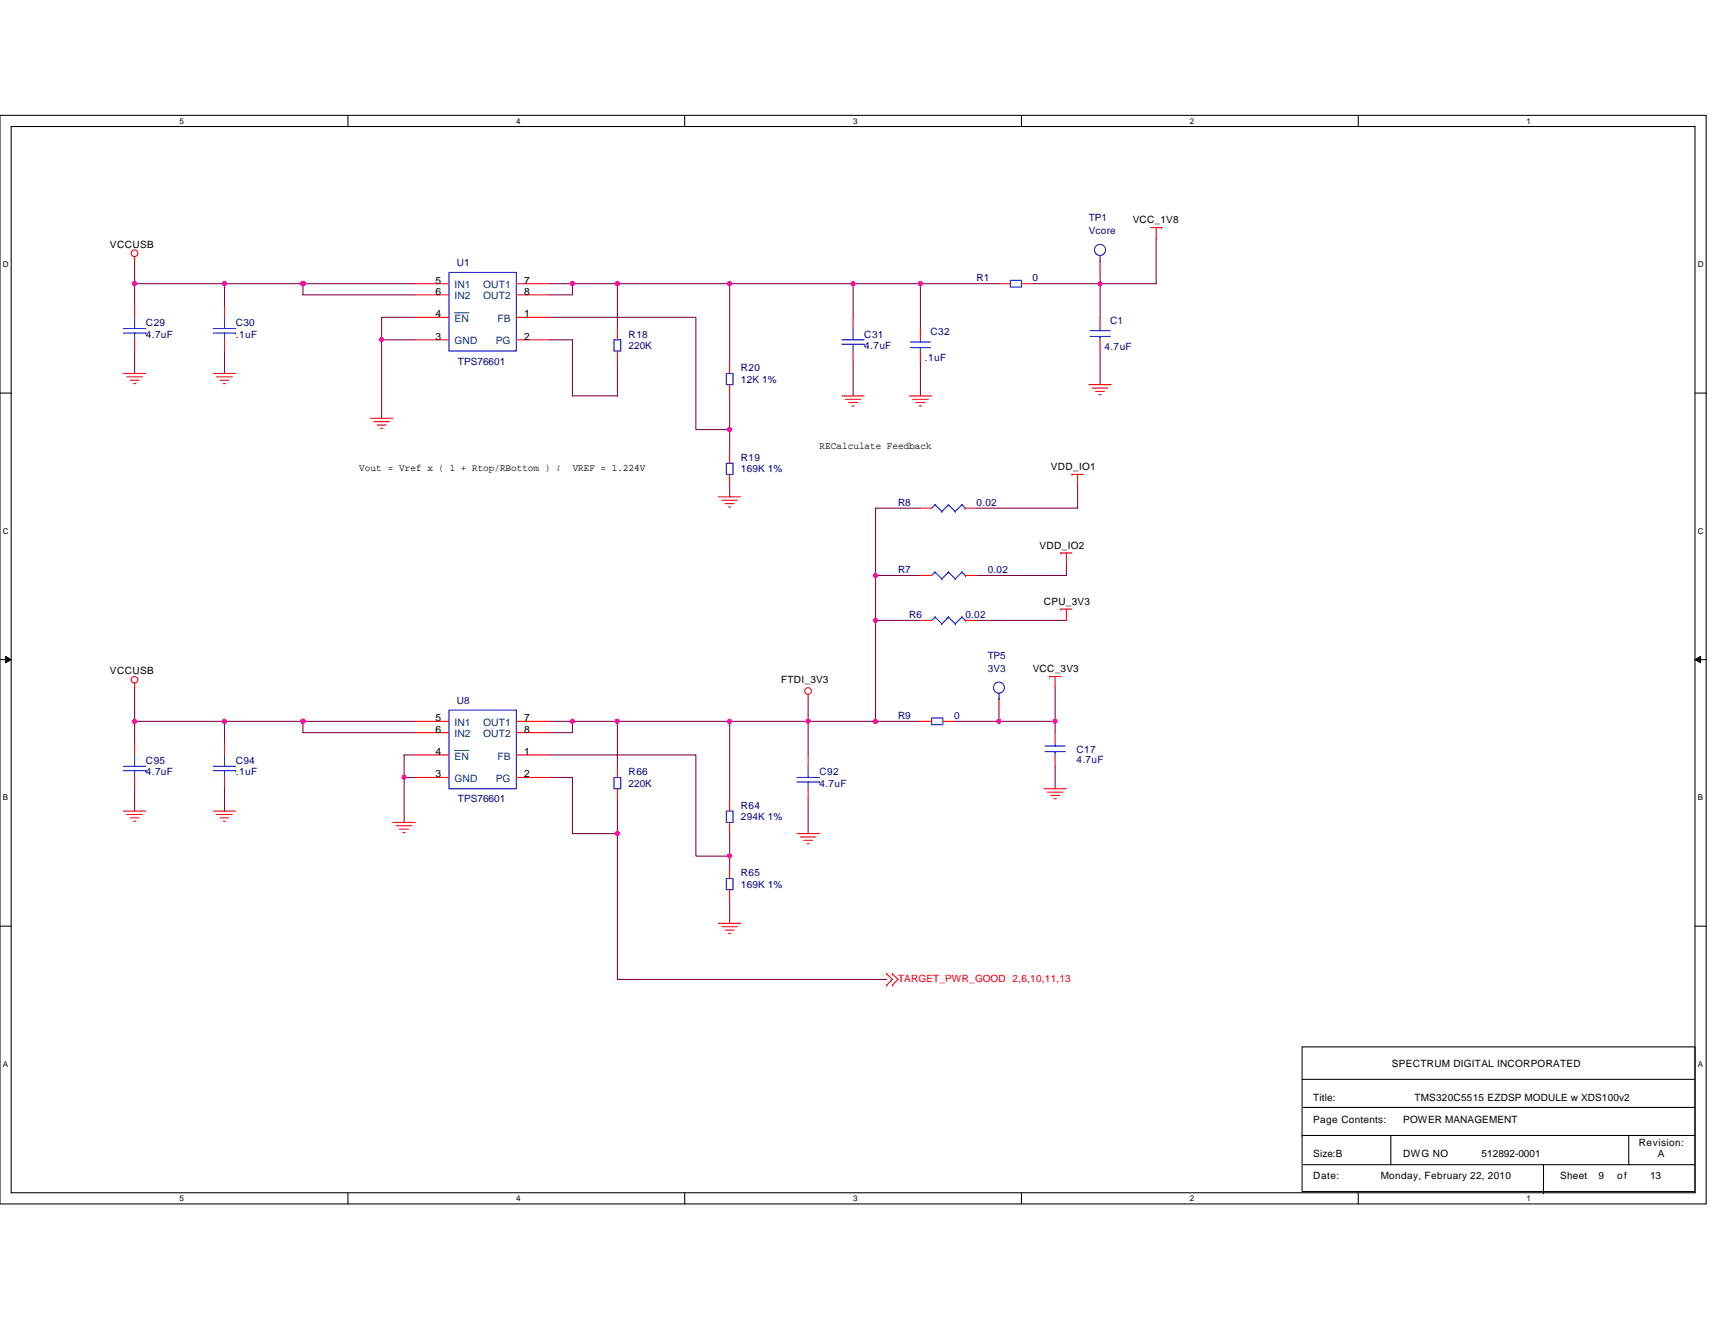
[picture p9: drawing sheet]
<svg xmlns="http://www.w3.org/2000/svg" width="279mm" height="216mm" viewBox="0 0 279 216" stroke-linecap="round" stroke-linejoin="round" font-family="sans-serif">
<path d="M0 18.8h278v177.4h-278zM1.8 20.6h274.3v173.8h-274.3z" fill="none" stroke="#000" stroke-width=".17"/>
<g fill="#fff">
<path d="M29.3 19h.7v1.4h-.7z"/>
<path d="M29.3 194.5h.7v1.5h-.7z"/>
</g>
<path d="M56.7 18.8v1.8M56.7 194.4v1.8" fill="none" stroke="#000" stroke-width=".17"/>
<g fill="#fff">
<path d="M84.1 19h.7v1.4h-.7z"/>
<path d="M84.1 194.5h.7v1.5h-.7z"/>
</g>
<path d="M111.5 18.8v1.8M111.5 194.4v1.8" fill="none" stroke="#000" stroke-width=".17"/>
<g fill="#fff">
<path d="M139 19h.7v1.4h-.7z"/>
<path d="M139 194.5h.7v1.5h-.7z"/>
</g>
<path d="M166.4 18.8v1.8M166.4 194.4v1.8" fill="none" stroke="#000" stroke-width=".17"/>
<g fill="#fff">
<path d="M193.8 19h.8v1.4h-.8z"/>
<path d="M193.8 194.5h.8v1.5h-.8z"/>
</g>
<path d="M221.3 18.8v1.8M221.3 194.4v1.8" fill="none" stroke="#000" stroke-width=".17"/>
<g fill="#fff">
<path d="M248.7 19h.7v1.4h-.7z"/>
<path d="M248.7 194.5h.7v1.5h-.7z"/>
<path d="M.5 42.3h.9v1.5h-.9z"/>
<path d="M276.6 42.3h1v1.5h-1z"/>
<path d="M.5 85.8h.9v1.4h-.9z"/>
<path d="M276.6 85.8h1v1.4h-1z"/>
</g>
<path d="M0 64.1h1.8M276.1 64.1h1.9" fill="none" stroke="#000" stroke-width=".17"/>
<g fill="#fff">
<path d="M.5 129.2h.8v1.5h-.8z"/>
<path d="M276.6 129.2h.9v1.5h-.9z"/>
</g>
<path d="M0 107.5h1.8M276.1 107.5h1.9" fill="none" stroke="#000" stroke-width=".17"/>
<path d="M.9 107l.9 .5-.9 .5zM276.1 107.5l1-.5v1z" fill="#000" stroke="#000" stroke-width=".16"/>
<g fill="#fff">
<path d="M.5 172.6h.8v1.5h-.8z"/>
<path d="M276.6 172.6h.9v1.5h-.9z"/>
</g>
<path d="M0 150.9h1.8M276.1 150.9h1.9M212.1 170.6h64v23.6h-64zM212.1 175.9h64M212.1 185h.1M212.1 185h64M212.3 189.8h63.8M212.3 180.4h63.8M226.6 185v4.8M251.5 194.4h.1M251.5 189.8v4.6M265.3 185v4.8" fill="none" stroke="#000" stroke-width=".17"/>
<g fill="none" stroke="#800040" stroke-width=".17">
<path d="M188.4 38.9v7.3h-9.2M21.9 46.2h14.7v3.7M21.9 46.2v3.7M21.9 57.2v3.7M21.9 46.2h.1M21.9 42.6v3.6M36.6 57.2v3.7M36.6 46.2h12.8M49.4 46.2v1.8h18.2M49.4 46.2h18.2M62.2 55.4v12.8M62.2 55.4h5.4"/>
<path d="M67.6 51.7h-5.4v3.7M89.6 46.2h3.7v1.8h-3.7M89.6 55.4h3.7v9.1h7.3v-5.5M89.6 51.7h23.8v18.3h5.5M93.3 46.2h7.3v7.3M100.6 46.2h18.3M118.9 46.2h20.1M118.9 46.2v12.8M139 59v5.5M139 46.2v5.5M139 46.2h10.9v7.3M149.9 46.2h12.9"/>
<path d="M149.9 59v5.5M168.2 46.2h11M179.2 44.4v1.8M179.2 46.2v5.5M179.2 57.2v5.5M118.9 79.1v1.9M118.9 64.5v5.5M118.9 70v3.7M175.6 79.1v3.7h-16.5M142.6 93.8h7.3M142.6 93.8v7.3h7.3M149.9 82.8h-7.3v11"/>
<path d="M173.7 91.9v1.9h-14.6M21.9 117.5h14.7v3.7M21.9 117.5v3.7M21.9 112.1v5.4M36.6 117.5h12.8M49.4 117.5v1.9h18.2M49.4 117.5h18.2M89.6 117.5h3.7v1.9h-3.7M93.3 117.5h7.3v7.4M100.6 117.5h18.3M118.9 117.5h12.8M118.9 117.5v12.8"/>
<path d="M131.7 117.5v5.5M131.7 113.9v3.6M131.7 117.5h10.9M142.6 101.1v16.4M142.6 117.5h7.3M155.4 117.5h7.4M159.1 101.1h14.6M162.8 117.5h9.1M162.8 115.7v1.8M171.9 112.1v5.4M171.9 117.5v1.9M21.9 128.5v3.7"/>
<path d="M36.6 128.5v3.7M65.8 126.7v7.3M65.8 126.7h1.8M67.6 123h-1.8v3.7M89.6 126.7h3.7v9.1h7.3v23.8h43.9M89.6 123h23.8v16.5h5.5M100.6 130.3v5.5M118.9 135.8v3.7M118.9 139.5v1.8M131.7 130.3v5.5M171.9 124.9v3.6M118.9 146.8v3.7"/>
</g>
<g fill="none" stroke="#f00" stroke-width=".17">
<path d="M187.5 37.1h1.8M188.4 37.1v1.8M189.3 37.1h.1M21.9 41.8v.8M21.9 49.9v1.8M21.9 55.4v1.8M36.6 49.9v1.8M36.6 55.4v1.8M67.6 46.2h5.6M67.6 55.4h5.6M67.6 51.7h5.6M67.6 48h5.6"/>
<path d="M84.1 46.2h5.5M84.1 55.4h5.5M84.1 51.7h5.5M84.1 48h5.5M100.6 53.5v1.9M100.6 57.2v1.8M118.9 59v1.9M139 51.7v1.8M139 57.2v1.8M149.9 53.5v1.9M149.9 57.2v1.8M162.8 46.2h1.8"/>
<path d="M166.4 46.2h1.8M179.2 42.6v1.8M179.2 51.7v1.8M179.2 55.4v1.8M20.1 60.9h3.7M20.7 61.4h2.5M21.2 62h1.5M21.8 62.5h.3M34.7 60.9h3.7M35.3 61.4h2.5M35.8 62h1.5M36.4 62.5h.3"/>
<path d="M60.3 68.2h3.7M60.9 68.7h2.6M61.4 69.3h1.5M62 69.8h.4M118.9 62.7v1.8M118.9 73.7v1.8M118.9 77.3v1.8M137.2 64.5h3.6M137.7 65.1h2.6M138.2 65.6h1.5M138.8 66.1h.4M148.1 64.5h3.7"/>
<path d="M148.7 65.1h2.5M149.2 65.6h1.5M149.8 66.1h.3M174.6 77.3h.1M174.6 77.3h1.9M175.6 77.3v1.8M177.4 62.7h3.6M177.9 63.2h2.6M178.5 63.8h1.4M179 64.3h.4M117 81h3.7M117.6 81.5h2.5"/>
<path d="M118.1 82.1h1.5M118.7 82.6h.3M149.9 82.8h1.9M149.9 93.8h1.9M157.3 82.8h1.8M157.3 93.8h1.8M172.8 90.1h.1M172.8 99.3h.1M172.8 90.1h1.8M172.8 99.3h1.8M173.7 90.1v1.8M173.7 99.3v1.8"/>
<path d="M21.9 111.3v.8M67.6 117.5h5.6M67.6 119.4h5.6M84.1 117.5h5.5M84.1 119.4h5.5M131.7 113.2v.7M149.9 117.5h1.9M149.9 101.1h1.9M153.6 117.5h1.8M157.3 101.1h1.8M162.8 113.9v1.8M171 110.2h.1"/>
<path d="M171 110.2h1.8M171.9 110.2v1.9M171.9 119.4v1.8M20.1 132.2h3.7M20.7 132.7h2.5M21.2 133.3h1.5M21.8 133.8h.3M21.9 121.2v1.8M21.9 126.7v1.8M34.7 132.2h3.7M35.3 132.7h2.5M35.8 133.3h1.5"/>
<path d="M36.4 133.8h.3M36.6 121.2v1.8M36.6 126.7v1.8M64 134h3.6M64.6 134.6h2.5M65.1 135.1h1.5M65.6 135.7h.4M67.6 126.7h5.6M67.6 123h5.6M84.1 126.7h5.5M84.1 123h5.5M100.6 124.9v1.8"/>
<path d="M100.6 128.5v1.8M118.9 130.3v1.9M118.9 134v1.8M129.8 135.8h3.7M130.4 136.4h2.5M130.9 136.9h1.5M131.5 137.5h.3M131.7 123v1.9M131.7 128.5v1.8M170.1 128.5h3.6M170.6 129.1h2.6M171.2 129.6h1.4"/>
<path d="M171.7 130.2h.4M171.9 123v1.9M117 150.5h3.7M117.6 151h2.5M118.1 151.6h1.5M118.7 152.1h.3M118.9 141.3v1.9M118.9 145v1.8M144.5 158.7h.1M144.5 158.7l.9 .9-.9 .9M145.4 158.7h.1M145.4 158.7l.9 .9-.9 .9"/>
<path d="M144.5 160.5h.1M145.4 160.5h.1"/>
<circle cx="21.9" cy="41.3" r=".54"/>
<circle cx="21.9" cy="110.8" r=".54"/>
<circle cx="131.6" cy="112.6" r=".54"/>
</g>
<g fill="none" stroke="#00f" stroke-width=".17">
<path d="M20.1 53.5h3.7M20.1 54.3h3.7M21.9 54.3v1.1M21.9 51.7v1.8M23.8 54.3h.1M34.7 53.5h3.7M34.7 54.3h3.7M36.6 54.3v1.1M36.6 51.7v1.8M38.4 54.3h.1M73.2 44.4h10.9v12.8h-10.9zM100 55.4h1.1v1.8h-1.1z"/>
<path d="M137.2 55.4h3.6M137.2 56.1h3.6M139 56.1v1.1M139 53.5v1.9M140.8 56.1h.1M148.3 56.6h3.3M148.3 55.7h3.3M149.9 55.4v.3M149.9 56.6h.1M149.9 56.6v.6M164.6 45.7h1.8v1.1h-1.8zM177.6 54.8h3.3"/>
<path d="M177.6 53.9h3.3M179.2 42.6h.1M179.2 53.5v.4M179.2 54.8h.1M179.2 41.7v.9M179.2 54.8v.6M118.3 75.5h1.1v1.8h-1.1zM118.3 60.9h1.1v1.8h-1.1zM152.3 82.3h.1M152.3 93.2h.1M152.3 82.3l-.5 .5M152.3 82.3l1.1 1.1"/>
<path d="M152.3 93.2l-.5 .6M152.3 93.2l1.1 1.1M153.4 83.4h.1M153.4 94.3h.1M154.5 82.3h.1M154.5 93.2h.1M154.5 82.3l-1.1 1.1M154.5 82.3l1.1 1.1M154.5 93.2l-1.1 1.1M154.5 93.2l1.1 1.1M155.6 83.4h.1M155.6 94.3h.1"/>
<path d="M156.7 82.3h.1M156.7 93.2h.1M156.7 82.3l-1.1 1.1M156.7 82.3l.6 .5M156.7 93.2l-1.1 1.1M156.7 93.2l.6 .6M157.3 82.8h.1M157.3 93.8h.1M73.2 115.7h10.9v12.8h-10.9zM151.8 117h1.8v1.1h-1.8zM152.3 100.5h.1M152.3 100.5l-.5 .6"/>
<path d="M152.3 100.5l1.1 1.1M153.4 101.6h.1M154.5 100.5h.1M154.5 100.5l-1.1 1.1M154.5 100.5l1.1 1.1M155.6 101.6h.1M156.7 100.5h.1M156.7 100.5l-1.1 1.1M156.7 100.5l.6 .6M157.3 101.1h.1M162.8 113.9h.1M162.8 113v.9"/>
<path d="M20.1 124.9h3.7M20.1 125.6h3.7M21.9 125.6v1.1M21.9 123v1.9M23.8 125.6h.1M34.7 124.9h3.7M34.7 125.6h3.7M36.6 125.6v1.1M36.6 123v1.9M38.4 125.6h.1M100 126.7h1.1v1.8h-1.1zM118.3 132.2h1.1v1.8h-1.1z"/>
<path d="M129.8 126.7h3.7M129.8 127.4h3.7M131.7 127.4v1.1M131.7 124.9v1.8M133.5 127.4h.1M170.2 122.5h3.3M170.2 121.6h3.3M171.9 121.2v.4M171.9 122.5h.1M171.9 122.5v.5M118.3 143.2h1.1v1.8h-1.1z"/>
<circle cx="179.2" cy="40.7" r=".9"/>
<circle cx="162.7" cy="112" r=".9"/>
</g>
<path d="M74.1 51h2.3M74.1 122.3h2.3" fill="none" stroke="#004080" stroke-width=".16"/>
<g fill="#f0f" stroke="#f0f" stroke-width=".17">
<circle cx="142.6" cy="101.1" r=".36"/>
<circle cx="65.8" cy="126.7" r=".35"/>
<circle cx="100.6" cy="46.2" r=".36"/>
<circle cx="62.1" cy="55.3" r=".36"/>
<circle cx="21.9" cy="46.2" r=".36"/>
<circle cx="21.9" cy="117.5" r=".36"/>
<circle cx="49.4" cy="117.5" r=".36"/>
<circle cx="36.6" cy="117.5" r=".36"/>
<circle cx="93.2" cy="46.2" r=".36"/>
<circle cx="149.9" cy="46.2" r=".36"/>
<circle cx="49.4" cy="46.2" r=".36"/>
<circle cx="36.6" cy="46.2" r=".36"/>
<circle cx="118.8" cy="46.2" r=".36"/>
<circle cx="118.9" cy="70" r=".36"/>
<circle cx="100.6" cy="117.5" r=".36"/>
<circle cx="100.6" cy="135.8" r=".36"/>
<circle cx="118.9" cy="117.5" r=".36"/>
<circle cx="118.9" cy="139.5" r=".36"/>
<circle cx="179.2" cy="46.2" r=".36"/>
<circle cx="93.2" cy="117.5" r=".35"/>
<circle cx="131.7" cy="117.5" r=".36"/>
<circle cx="162.7" cy="117.5" r=".35"/>
<circle cx="171.9" cy="117.5" r=".35"/>
<circle cx="142.6" cy="117.5" r=".35"/>
<circle cx="139" cy="46.2" r=".36"/>
<circle cx="142.6" cy="93.8" r=".35"/>
</g>
<g font-size="1.7">
<text x="71" y="46.2">5</text>
<text x="85.4" y="46.2">7</text>
<text x="71" y="48">6</text>
<text x="71" y="51.7">4</text>
<text x="85.4" y="48">8</text>
<text x="85.4" y="51.7">1</text>
<text x="71" y="55.4">3</text>
<text x="85.4" y="55.4">2</text>
<text x="71" y="117.5">5</text>
<text x="71" y="119.4">6</text>
<text x="85.4" y="119.4">8</text>
<text x="85.4" y="117.5">7</text>
<text x="71" y="123">4</text>
<text x="85.4" y="123">1</text>
<text x="71" y="126.7">3</text>
<text x="85.4" y="126.7">2</text>
</g>
<g font-size="1.7" fill="#004080">
<text x="74.1" y="47">IN1</text>
<text x="78.7" y="47">OUT1</text>
<text x="74.1" y="52.5">EN</text>
<text x="74.1" y="48.8">IN2</text>
<text x="78.7" y="48.8">OUT2</text>
<text x="81.1" y="52.5">FB</text>
<text x="74.1" y="56.1">GND</text>
<text x="80.8" y="56.1">PG</text>
<text x="74.1" y="118.3">IN1</text>
<text x="78.7" y="118.3">OUT1</text>
<text x="74.1" y="123.8">EN</text>
<text x="74.1" y="120.1">IN2</text>
<text x="78.7" y="120.1">OUT2</text>
<text x="81.1" y="123.8">FB</text>
<text x="74.1" y="127.4">GND</text>
<text x="80.8" y="127.4">PG</text>
</g>
<g font-size="1.6">
<text x="17.9" y="40.4">VCCUSB</text>
<text x="184.5" y="36.4">VCC_1V8</text>
<text x="58.5" y="76.8">Vout = Vref x ( 1 + Rtop/RBottom ) ;</text>
<text x="93.3" y="76.8">VREF = 1.224V</text>
<text x="133.5" y="73.1">RECalculate Feedback</text>
<text x="171.2" y="76.6">VDD_IO1</text>
<text x="169.3" y="89.4">VDD_IO2</text>
<text x="170.1" y="98.6">CPU_3V3</text>
<text x="17.9" y="109.9">VCCUSB</text>
<text x="127.3" y="111.3">FTDI_3V3</text>
<text x="168.3" y="109.5">VCC_3V3</text>
<text x="226.8" y="173.9">SPECTRUM DIGITAL INCORPORATED</text>
<text x="214" y="179.4">Title:</text>
<text x="230.4" y="179.4">TMS320C5515 EZDSP MODULE w XDS100v2</text>
<text x="214" y="183">Page Contents:</text>
<text x="228.6" y="183">POWER MANAGEMENT</text>
<text x="214" y="188.5">Size:B</text>
<text x="228.6" y="188.5">DWG NO</text>
<text x="241.4" y="188.5">512892-0001</text>
<text x="267" y="186.7">Revision:</text>
<text x="270.1" y="188.5">A</text>
<text x="214" y="192.2">Date:</text>
<text x="224.9" y="192.2">Monday, February 22, 2010</text>
<text x="254.2" y="192.2">Sheet</text>
<text x="260.4" y="192.2">9</text>
<text x="263.5" y="192.2">of</text>
<text x="268.8" y="192.2">13</text>
</g>
<g font-size="1.6" fill="#000080">
<text x="177.4" y="36">TP1</text>
<text x="177.4" y="38.2">Vcore</text>
<text x="74.4" y="43.3">U1</text>
<text x="159.1" y="45.9">R1</text>
<text x="168.2" y="45.9">0</text>
<text x="23.8" y="53.2">C29</text>
<text x="38.4" y="53.2">C30</text>
<text x="180.9" y="52.8">C1</text>
<text x="23.8" y="55">4.7uF</text>
<text x="38.4" y="55">.1uF</text>
<text x="74.6" y="59.4">TPS76601</text>
<text x="102.4" y="55">R18</text>
<text x="102.4" y="56.9">220K</text>
<text x="140.8" y="55">C31</text>
<text x="140.8" y="56.9">4.7uF</text>
<text x="150.7" y="58.9">.1uF</text>
<text x="151.6" y="54.7">C32</text>
<text x="179.9" y="57">4.7uF</text>
<text x="120.7" y="60.5">R20</text>
<text x="120.7" y="62.3">12K 1%</text>
<text x="120.7" y="75.1">R19</text>
<text x="120.7" y="77">169K 1%</text>
<text x="146.3" y="82.4">R8</text>
<text x="159.1" y="82.4">0.02</text>
<text x="146.3" y="93.4">R7</text>
<text x="160.9" y="93.4">0.02</text>
<text x="148.1" y="100.7">R6</text>
<text x="157.3" y="100.7">0.02</text>
<text x="160.9" y="107.3">TP5</text>
<text x="160.9" y="109.5">3V3</text>
<text x="74.4" y="114.6">U8</text>
<text x="146.3" y="117.2">R9</text>
<text x="155.4" y="117.2">0</text>
<text x="23.8" y="124.5">C95</text>
<text x="38.4" y="124.5">C94</text>
<text x="175.4" y="122.7">C17</text>
<text x="175.4" y="124.3">4.7uF</text>
<text x="23.8" y="126.3">4.7uF</text>
<text x="38.4" y="126.3">.1uF</text>
<text x="74.6" y="130.7">TPS76601</text>
<text x="102.4" y="126.3">R66</text>
<text x="102.4" y="128.2">220K</text>
<text x="120.7" y="131.8">R64</text>
<text x="133.5" y="126.3">C92</text>
<text x="133.5" y="128.2">4.7uF</text>
<text x="120.7" y="133.6">294K 1%</text>
<text x="120.7" y="142.8">R65</text>
<text x="120.7" y="144.6">169K 1%</text>
</g>
<text font-size="1.6" fill="#f00" x="146.3" y="160">TARGET_PWR_GOOD 2,6,10,11,13</text>
<g font-size="1.3">
<text x="29.3" y="20.2">5</text>
<text x="84.1" y="20.2">4</text>
<text x="139" y="20.2">3</text>
<text x="193.8" y="20.2">2</text>
<text x="248.7" y="20.2">1</text>
<text x=".5" y="43.5">D</text>
<text x="276.6" y="43.5">D</text>
<text x=".5" y="87">C</text>
<text x="276.6" y="87">C</text>
<text x=".5" y="130.4">B</text>
<text x="276.6" y="130.4">B</text>
<text x=".5" y="173.8">A</text>
<text x="276.6" y="173.8">A</text>
<text x="29.3" y="195.7">5</text>
<text x="84.1" y="195.7">4</text>
<text x="139" y="195.7">3</text>
<text x="193.8" y="195.7">2</text>
<text x="248.7" y="195.7">1</text>
</g>
</svg>
